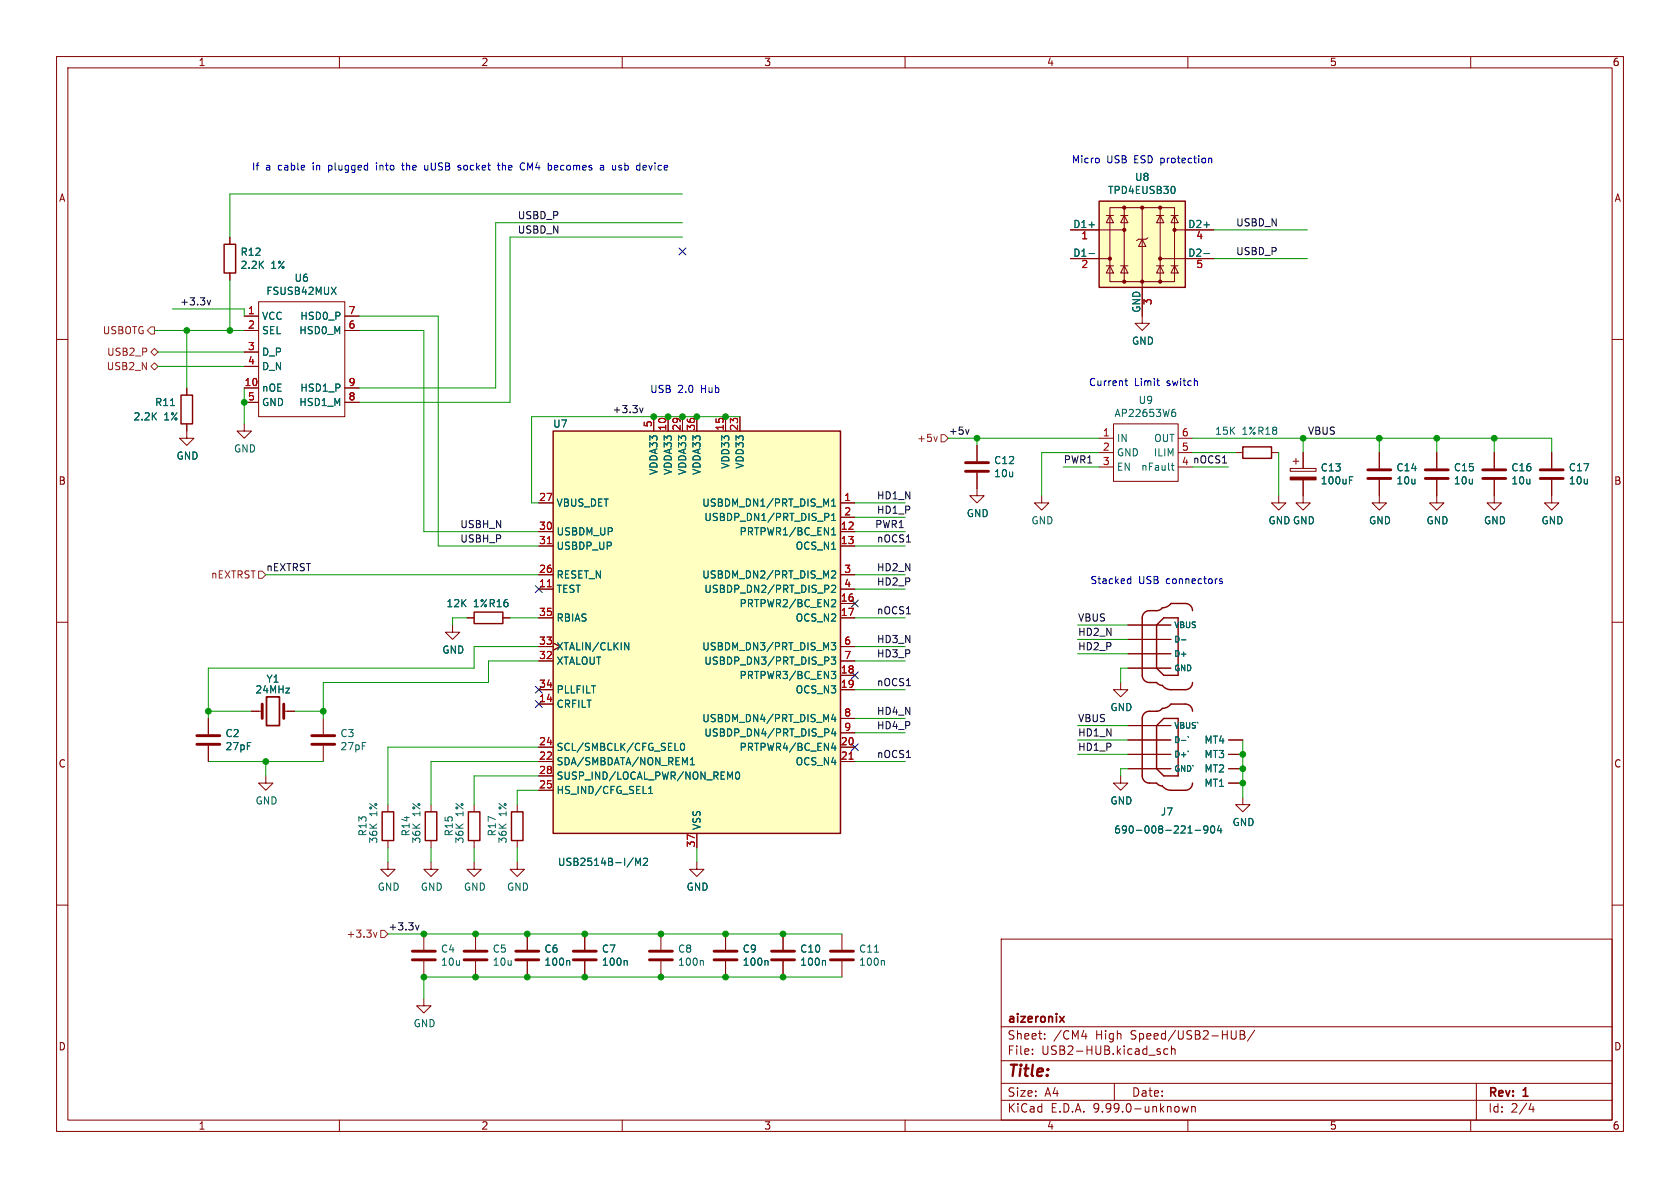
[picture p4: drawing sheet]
<svg xmlns="http://www.w3.org/2000/svg" width="297mm" height="210mm" viewBox="0 0 297 210" stroke-linecap="round" stroke-linejoin="round" font-family="sans-serif">
<g fill="none" stroke="#840000" stroke-width=".18">
<path d="M10 10h277v190h-277zM12 12h273v186h-273zM60 10v2M110 10v2M160 10v2M210 10v2M260 10v2M10 60h2M33 74.9v2.6h1.3l-1.3 1.2-1.3-1.2h1.3M33 68.6v1.3M43.2 74.9v1.3h1.2l-1.2 1.3-1.3-1.3h1.3M285 60h2"/>
<path d="M10 110h2M80 110.5v1.3h1.3l-1.3 1.2-1.3-1.2h1.3M82.5 109.2h1.3M88.9 109.2h1.3M199.4 110.5h7.6M199.4 113h7.6M199.4 115.6h7.6M199.4 118.1h7.6M285 110h2M36.8 127v2.8M36.8 131.8v2.8M44.4 125.7h2"/>
<path d="M47 137.2v1.2h1.3l-1.3 1.3-1.3-1.3h1.3M50.2 125.7h1.9M57.1 127v2.8M57.1 131.8v2.8M198.1 137.2v1.2h1.3l-1.3 1.3-1.3-1.3h1.3M198.1 120.7v1.2h1.3l-1.3 1.3-1.3-1.3h1.3M199.4 128.3h7.6M199.4 130.8h7.6M199.4 133.4h7.6M199.4 135.9h7.6M217.2 130.8h2.5M217.2 133.4h2.5"/>
<path d="M217.2 135.9h2.5M217.2 138.4h2.5M68.6 152.4v1.3h1.2l-1.2 1.2-1.3-1.2h1.3M83.8 152.4v1.3h1.3l-1.3 1.2-1.3-1.2h1.3M91.4 152.4v1.3h1.3l-1.3 1.2-1.2-1.2h1.2M219.7 141v1.2h1.3l-1.3 1.3-1.3-1.3h1.3M10 160h2M74.9 176.5v1.3h1.3l-1.3 1.3-1.2-1.3h1.2M74.9 165.1v2.8M74.9 169.9v2.8M84.1 165.1v2.8M84.1 169.9v2.8"/>
<path d="M93.2 165.1v2.8M93.2 169.9v2.8M103.4 165.1v2.8M103.4 169.9v2.8M177 166h108v32h-108zM285 160h2M60 198v2M110 198v2M160 198v2M177 194.5h108M177 191.5h108M177 187.5h108"/>
<path d="M177 181.5h108M182.5 186.3v.1M182.5 185.5v.1M184.7 183.6v.1M184.7 182.8v.1M191.2 183.2h1M192 182.7v1M197 191.5v3M205.1 186v.3M206.5 185.5l-.5-.1-.3 .3v.4l.2 .2h.6M207.1 185.5l.2-.1 .4 .1v.9M207.1 184.9v1.5"/>
<path d="M209 195.6l.2 1 .3-.7 .3 .7 .3-1M210 198v2M210.7 195.6v1M210.7 195.7l.2-.1 .3 .1 .1 .9M219.2 182.2h.5l.3 .1v.3l-.3 .3a.4 .4 0 0 1 .4 .4 .4 .4 0 0 1-.3 .4h-.6zM219.2 182.9h.5M221.8 182.1l-1.3 2M260 198v2M261 191.5v6.5M270.7 195l-.4 1.1h.9M271 195.6v1"/>
</g>
<path d="M47.1 123.2h2.3v5.1h-2.3zM187.3 179.7l.8 1M188.1 179.7l-.8 1" fill="none" stroke="#840000" stroke-width=".3"/>
<path d="M32 69.9h2v5h-2zM83.8 108.2h5.1v2h-5.1zM205.7 109.2h2.6v10.2h-2.6l-1.2-1.3v-7.6zM210.8 108a1.27 1.27 0 0 0-1.3-1.3h-2.5l-.6 .5-.9 .2-.6 .5-1.7 .1a1.27 1.27 0 0 0-1.3 1.2v10.2a1.27 1.27 0 0 0 1.3 1.3h1.3l.4 .3 .6 .2 .5 .4 .6 .3h2.9a1.27 1.27 0 0 0 1.3-1.2M205.7 127h2.6v10.2h-2.6l-1.2-1.3v-7.6zM210.8 125.7a1.27 1.27 0 0 0-1.3-1.2h-2.5l-.6 .5-.9 .2-.6 .5h-1.7a1.27 1.27 0 0 0-1.3 1.3v10.2a1.27 1.27 0 0 0 1.3 1.2h1.3l.4 .4 .6 .1 .5 .5 .6 .3h2.9a1.27 1.27 0 0 0 1.3-1.3" fill="none" stroke="#840000" stroke-width=".25"/>
<g fill="none" stroke="#840000" stroke-width=".51">
<path d="M34.8 130h4.1M34.8 131.6h4.1M46.4 124.5v2.5M50.2 124.5v2.5M55.1 130h4.1M55.1 131.6h4.1M72.9 168.1h4.1M72.9 169.7h4.1M82 168.1h4.1M82 169.7h4.1M91.2 168.1h4M91.2 169.7h4"/>
<path d="M101.3 168.1h4.1M101.3 169.7h4.1"/>
</g>
<path d="M30.1 71.7h.8M208.9 113.1h.8M210 130.2l.1 .2M211.3 146.8h1M213.5 146.5l-.2 .3-.4-.1-.1-.2 .1-.4 .4-.1 .2 .1a.84 .84 0 0 1-.3 1.2h-.3M214.2 146.1l.1-.1a.68 .68 0 0 1 .5 .6 .68 .68 0 0 1-.5 .7 .84 .84 0 0 1-.1-1.2zM215.5 145.9l-.3 .9h.8M215.8 146.4v.9M100.5 169.8l.2 .2v.6M110.7 169.8l.2 .2v.6" fill="none" stroke="#006464" stroke-width=".18"/>
<path d="M97.8 76.2h50.8v71.1h-50.8z" fill="#ffffc2"/>
<path d="M97.8 76.2h50.8v71.1h-50.8zM219.7 79h5.1v2h-5.1zM90.4 143.5h2.1v5.1h-2.1z" fill="none" stroke="#840000" stroke-width=".25"/>
<g fill="none" stroke="#840000" stroke-width=".18">
<path d="M201.9 55.9v1.3h1.3l-1.3 1.2-1.2-1.2h1.2M115.6 73.7v2.5M118.1 73.7v2.5M120.6 73.7v2.5M123.2 73.7v2.5M128.3 73.7v2.5M130.8 73.7v2.5M194.3 77.5h2.5M196.8 74.9h11.5v10.2h-11.5zM208.3 77.5h2.5M95.2 88.9h2.6M95.2 94h2.6"/>
<path d="M95.2 96.5h2.6M148.6 88.9h2.5M148.6 94h2.5M148.6 96.5h2.5M148.6 91.4h2.5M194.3 80h2.5M194.3 82.6h2.5M208.3 80h2.5M218.4 80h1.3M224.8 80h1.3M226.1 87.6v1.3h1.2l-1.2 1.3-1.3-1.3h1.3M228.1 82.8h4.6v.5h-4.6z"/>
<path d="M228.6 81.5h1M229.1 81v1M230.4 84.8v4.1h1.2l-1.2 1.3-1.3-1.3h1.3M230.4 80v2.8M243.8 84.8v4.1h1.3l-1.3 1.3-1.2-1.3h1.2M243.8 80v2.8M254 84.8v4.1h1.3l-1.3 1.3-1.3-1.3h1.3M254 80v2.8M264.2 84.8v4.1h1.2l-1.2 1.3-1.3-1.3h1.3M264.2 80v2.8M274.3 84.8v4.1h1.3l-1.3 1.3-1.3-1.3h1.3M274.3 80v2.8"/>
<path d="M95.2 101.6h2.6M95.2 104.1h2.6M95.2 109.2h2.6M95.2 114.3h2.6M95.2 116.8h2.6M148.6 101.6h2.5M148.6 104.1h2.5M148.6 109.2h2.5M148.6 114.3h2.5M148.6 116.8h2.5M148.6 106.7h2.5M148.6 119.4h2.5"/>
<path d="M95.2 121.9h2.6M95.2 124.5h2.6M95.2 132.1h2.6M95.2 134.6h2.6M95.2 137.2h2.6M95.2 139.7h2.6M148.6 121.9h2.5M148.6 132.1h2.5M148.6 134.6h2.5M148.6 127h2.5M148.6 129.5h2.5M76.2 152.4v1.3h1.3l-1.3 1.2-1.3-1.2h1.3"/>
<path d="M91.4 142.2v1.3M91.4 148.6v1.3M123.2 147.3v2.6"/>
</g>
<path d="M96.8 96.1h.7M96.8 103.7h.7M150.1 134.2h.7" fill="none" stroke="#a90000" stroke-width=".18"/>
<g fill="none" stroke="#006464" stroke-width=".18">
<path d="M207.4 72.8h.2l.3 .3-.1 .4-.4 .1M207.7 72.4h-.3M146.3 90.7l.2 .3v.3l-.2 .1M147 89.5h.7M147 88.6l.4-.4v1.3M147 91.1l.4-.4v1.3M147 93.7l.4-.4v1.3M147 92h.7M147 94.6h.7M207.1 82.3h.5M207.2 81.9v1l.4 .2M238.6 84.9h.4"/>
<path d="M238.6 84.3h.6M110.4 113.6l.8 1.3v-1.3M147 113.6h.7l-.4 .5 .4 .1v.6l-.2 .1-.5-.1M147 116.1h.7l-.4 .5 .4 .2v.5l-.2 .1-.5-.1M147 118.7h.7l-.4 .5 .4 .1v.4l-.2 .3h-.4M147 101l.5-.1 .2 .4-.7 .9h.7M147 103.6l.5-.2 .2 .4-.7 .9h.7M147.2 106l.4 .1 .1 .3-.7 .9h.7M114.7 139.4l.3-.4v1.3M119.3 132.7h.6M120.4 131.5l.2-.1a.68 .68 0 0 1 .4 .6 .68 .68 0 0 1-.4 .7l-.2-.2-.1-.3zM122 135.2h.8"/>
<path d="M122 134.3l.4-.4v1.3M129.1 137.4l.4-.9v1.2M130.1 136.6l.2-.1a.68 .68 0 0 1 .5 .6 .68 .68 0 0 1-.5 .6l-.2-.1-.1-.3zM147.3 126.2l-.3 1h.8M147.3 128.8l-.3 .9h.8M147.3 131.3l-.3 .9h.8M147.6 126.7v.9M147.6 129.3v.8M147.6 131.8v.9M111.9 151.6l-1 1.7M112.4 153v-1.3l.4 .9 .4-.9v1.3M113.8 151.8l.4-.1 .3 .4-.8 .9h.8"/>
<path d="M114.7 140.3h.7"/>
</g>
<path d="M241.8 83.1h4.1M241.8 84.6h4.1M252 83.1h4M252 84.6h4M262.1 83.1h4.1M262.1 84.6h4.1M272.3 83.1h4.1M272.3 84.6h4.1" fill="none" stroke="#840000" stroke-width=".51"/>
<path d="M228.1 84.3h4.6v.5h-4.6z" fill="#840000" stroke="#840000" stroke-width=".18"/>
<path d="M194.3 35.6h15.2v15.2h-15.2z" fill="#ffffc2"/>
<g fill="none" stroke="#840000" stroke-width=".18">
<path d="M195.6 38.1h1.2M196.2 36.7h11.4v13.1h-11.4zM196.2 38.1l.6 1.3h-1.2zM198.1 38.1h1.3M198.8 38.1l.6 1.3h-1.3zM198.8 36.7v13.1M201.9 36.7v19.2M204.5 38.1h1.2M205.1 38.1l.6 1.3h-1.2zM205.1 36.7v13.1M207 38.1h1.3M207.6 38.1l.7 1.3h-1.3z"/>
<path d="M40.6 41.9v1.3M40.6 48.3v1.2M43.2 55.9h2.5M43.2 58.4h2.5M45.7 53.3h15.3v20.4h-15.3zM61 55.9h2.5M61 58.4h2.5M189.2 40.6h9.6M189.2 45.7h7M195.6 47h1.2M196.2 47l.6 1.3h-1.2zM198.1 47h1.3"/>
<path d="M198.8 47l.6 1.3h-1.3zM201.9 42.3l.7 1.3h-1.3zM202.9 42l-.3 .3h-1.3l-.4 .2M204.5 47h1.2M205.1 47l.6 1.3h-1.2zM205.1 45.7h9.5M207 47h1.3M207.6 47l.7 1.3h-1.3zM207.6 40.6h7M33 68.6v1.3M33 74.9v1.3M43.2 68.6h2.5"/>
<path d="M43.2 71.1h2.5M43.2 62.2h2.5M43.2 64.8h2.5M61 68.6h2.5M61 71.1h2.5M115.6 73.7v2.5M118.1 73.7v2.5M120.6 73.7v2.5M123.2 73.7v2.5M128.3 73.7v2.5M130.8 73.7v2.5M172.7 78.7v2.8"/>
<path d="M95.2 88.9h2.6M95.2 94h2.6M95.2 96.5h2.6M148.6 88.9h2.5M148.6 94h2.5M148.6 96.5h2.5M148.6 91.4h2.5M172.7 83.6v4h1.3l-1.3 1.3-1.3-1.3h1.3M184.1 87.6v1.3h1.3l-1.3 1.3-1.2-1.3h1.2M230.4 80v2.8M230.4 84.8v2.8M243.8 80v2.8"/>
<path d="M243.8 84.8v2.8M254 80v2.8M254 84.8v2.8M264.2 80v2.8M264.2 84.8v2.8M274.3 80v2.8M274.3 84.8v2.8M82.5 109.2h1.3M88.9 109.2h1.3M95.2 101.6h2.6M95.2 104.1h2.6M95.2 109.2h2.6"/>
<path d="M95.2 114.3h2.6M95.2 116.8h2.6M148.6 101.6h2.5M148.6 104.1h2.5M148.6 109.2h2.5M148.6 114.3h2.5M148.6 116.8h2.5M148.6 106.7h2.5M148.6 119.4h2.5M199.4 110.5h7.6M199.4 113h7.6M199.4 115.6h7.6"/>
<path d="M199.4 118.1h7.6M36.8 127v2.8M36.8 131.8v2.8M44.4 125.7h1.3M50.8 125.7h1.3M95.2 121.9h2.6M95.2 124.5h2.6M95.2 132.1h2.6M95.2 134.6h2.6M95.2 137.2h2.6M95.2 139.7h2.6M148.6 121.9h2.5"/>
<path d="M148.6 132.1h2.5M148.6 134.6h2.5M148.6 127h2.5M148.6 129.5h2.5M199.4 128.3h7.6M199.4 130.8h7.6M199.4 133.4h7.6M199.4 135.9h7.6M217.2 130.8h2.5M217.2 133.4h2.5M217.2 135.9h2.5M217.2 138.4h2.5"/>
<path d="M68.6 142.2v1.3M68.6 148.6v1.3M76.2 142.2v1.3M76.2 148.6v1.3M83.8 142.2v1.3M83.8 148.6v1.3M123.2 152.4v1.3h1.3l-1.3 1.2-1.3-1.2h1.3M123.2 147.3v2.6M93.2 165.1v2.8M93.2 169.9v2.8M103.4 165.1v2.8M103.4 169.9v2.8"/>
<path d="M116.8 165.1v2.8M116.8 169.9v2.8M128.3 165.1v2.8M128.3 169.9v2.8M138.4 165.1v2.8M138.4 169.9v2.8M148.8 165.1v2.8M148.8 169.9v2.8"/>
</g>
<path d="M194.3 35.6h15.2v15.2h-15.2zM39.6 43.2h2.1v5.1h-2.1zM67.6 143.5h2v5.1h-2zM75.2 143.5h2v5.1h-2zM82.8 143.5h2v5.1h-2z" fill="none" stroke="#840000" stroke-width=".25"/>
<g fill="#840000" stroke="#840000" stroke-width=".18">
<circle cx="196.2" cy="45.7" r=".28"/>
<circle cx="198.8" cy="36.7" r=".28"/>
<circle cx="198.8" cy="40.6" r=".28"/>
<circle cx="198.8" cy="49.8" r=".28"/>
<circle cx="201.9" cy="36.7" r=".28"/>
<circle cx="201.9" cy="49.8" r=".28"/>
<circle cx="205.1" cy="36.7" r=".28"/>
<circle cx="205.1" cy="45.7" r=".28"/>
<circle cx="205.1" cy="49.8" r=".28"/>
<circle cx="207.6" cy="40.6" r=".28"/>
</g>
<g fill="none" stroke="#006464" stroke-width=".18">
<path d="M192.5 39.7h1M207.6 33.1l.1 .3-.1 .7M212.8 39.7h1M58.6 50.8l.8 1.2M59.4 50.8l-.8 1.2M192.5 44.8h1M212.8 44.8h1M30.1 71.7h.8M146.3 90.7l.2 .3v.3l-.2 .1M147 89.5h.7M147 88.6l.4-.4v1.3M147 91.1l.4-.4v1.3"/>
<path d="M147 93.7l.4-.4v1.3M147 92h.7M147 94.6h.7M238.6 84.9h.4M238.6 84.3h.6M110.4 113.6l.8 1.3v-1.3M147 113.6h.7l-.4 .5 .4 .1v.6l-.2 .1-.5-.1M147 116.1h.7l-.4 .5 .4 .2v.5l-.2 .1-.5-.1M147 118.7h.7l-.4 .5 .4 .1v.4l-.2 .3h-.4M147 101l.5-.1 .2 .4-.7 .9h.7M147 103.6l.5-.2 .2 .4-.7 .9h.7M147.2 106l.4 .1 .1 .3-.7 .9h.7"/>
<path d="M208.9 113.1h.8M114.7 139.4l.3-.4v1.3M119.3 132.7h.6M120.4 131.5l.2-.1a.68 .68 0 0 1 .4 .6 .68 .68 0 0 1-.4 .7l-.2-.2-.1-.3zM122 135.2h.8M122 134.3l.4-.4v1.3M129.1 137.4l.4-.9v1.2M130.1 136.6l.2-.1a.68 .68 0 0 1 .5 .6 .68 .68 0 0 1-.5 .6l-.2-.1-.1-.3zM147.3 126.2l-.3 1h.8M147.3 128.8l-.3 .9h.8M147.3 131.3l-.3 .9h.8M147.6 126.7v.9"/>
<path d="M147.6 129.3v.8M147.6 131.8v.9M210 130.2l.1 .2M111.9 151.6l-1 1.7M112.4 153v-1.3l.4 .9 .4-.9v1.3M113.8 151.8l.4-.1 .3 .4-.8 .9h.8M114.7 140.3h.7M211.3 146.8h1M213.5 146.5l-.2 .3-.4-.1-.1-.2 .1-.4 .4-.1 .2 .1a.84 .84 0 0 1-.3 1.2h-.3M214.2 146.1l.1-.1a.68 .68 0 0 1 .5 .6 .68 .68 0 0 1-.5 .7 .84 .84 0 0 1-.1-1.2zM215.5 145.9l-.3 .9h.8M215.8 146.4v.9"/>
<path d="M100.5 169.8l.2 .2v.6M110.7 169.8l.2 .2v.6M124.2 169.8l.1 .2v.6M135.6 169.8l.2 .2v.6M145.8 169.8l.1 .2v.6M154.6 168.3h.7M156.2 169.8l.2 .2v.6"/>
</g>
<path d="M170.7 81.8h4.1M170.7 83.3h4.1M114.8 168.1h4.1M114.8 169.7h4.1M126.2 168.1h4.1M126.2 169.7h4.1M136.4 168.1h4.1M136.4 169.7h4.1M146.8 168.1h4.1M146.8 169.7h4.1" fill="none" stroke="#840000" stroke-width=".51"/>
<path d="M26.7 57.8h.6v1.3h-.6l-.7-.7zM26.7 64.8l.6-.7 .6 .7-.6 .6zM26.7 62.2l.6-.6 .6 .6-.6 .7zM165.7 77.2l-.3 .8M166.4 76.8h.6l.6 .7-.6 .6h-.6zM45.7 101h.7l.6 .6-.6 .6h-.7zM66 164.8l.3 .9 .3-.9M67.3 164.5h.6l.7 .6-.7 .6h-.6z" fill="none" stroke="#725600" stroke-width=".18"/>
<path d="M36.6 53.1l.3 .8 .3-.8M113.1 72.1l.3 .9 .3-.9M171.3 75.9l-.3 .9M73.5 163.6l.3 .8 .3-.8" fill="none" stroke="#0f0f0f" stroke-width=".18"/>
<g fill="none" stroke="#009600" stroke-width=".18">
<path d="M120.6 39.4h-33v29.2h-24.1M120.6 34.3h-80v7.6M27.3 58.4h15.9M30.5 54.6h12.7v1.3M33 58.4v10.2M40.6 49.5v8.9M63.5 58.4h11.4v35.6h20.3M63.5 55.9h14v40.6h17.7M120.6 41.9h-30.4v29.2h-26.7M214.6 40.6h16.5M214.6 45.7h16.5M27.9 64.8h15.3"/>
<path d="M27.9 62.2h15.3M43.2 68.6v6.3M130.8 73.7h-36.8v15.2h1.2M167.6 77.5h26.7M172.7 77.5v1.2M210.8 77.5h63.5v2.5M230.4 77.5v2.5M243.8 77.5v2.5M254 77.5v2.5M264.2 77.5v2.5M151.1 88.9h8.9M151.1 94h8.9"/>
<path d="M151.1 91.4h8.9M151.1 96.5h8.9M188 82.6h6.3M194.3 80h-10.2v7.6M210.8 80h7.6M210.8 82.6h6.4M226.1 80v7.6M47 101.6h48.2M82.5 109.2h-2.5v1.3M90.2 109.2h5M95.2 114.3h-11.4v3.8h-47v8.9M95.2 116.8h-8.8v3.9h-29.3v6.3"/>
<path d="M151.1 109.2h8.9M151.1 116.8h8.9M151.1 114.3h8.9M151.1 104.1h8.9M151.1 101.6h8.9M190.5 113h8.9M190.5 115.6h8.9M190.5 110.5h8.9M199.4 118.1h-1.3v2.6M36.8 134.6h20.3M36.8 125.7h7.6M47 134.6v2.6"/>
<path d="M52.1 125.7h5M95.2 134.6h-19v7.6M95.2 137.2h-11.4v5M95.2 139.7h-3.8v2.5M95.2 132.1h-26.6v10.1M151.1 134.6h8.9M151.1 129.5h8.9M151.1 127h8.9M151.1 121.9h8.9M190.5 133.4h8.9M190.5 128.3h8.9M190.5 130.8h8.9"/>
<path d="M199.4 135.9h-1.3v1.3M219.7 130.8v10.2M68.6 149.9v2.5M76.2 149.9v2.5M83.8 149.9v2.5M91.4 149.9v2.5M123.2 149.9v2.5M68.6 165.1h80.2M148.8 172.7h-73.9v3.8"/>
</g>
<g fill="none" stroke="#000084" stroke-width=".18">
<path d="M120 43.8l1.3 1.3M121.3 43.8l-1.3 1.3M94.6 103.5l1.3 1.2M95.9 103.5l-1.3 1.2M150.5 118.8l1.2 1.2M150.5 106.1l1.2 1.2M151.7 118.8l-1.2 1.2M151.7 106.1l-1.2 1.2M94.6 121.3l1.3 1.2M94.6 123.9l1.3 1.2M95.9 121.3l-1.3 1.2M95.9 123.9l-1.3 1.2"/>
<path d="M150.5 131.5l1.2 1.2M151.7 131.5l-1.2 1.2"/>
</g>
<g fill="none" stroke="#0000c2" stroke-width=".18">
<path d="M66.6 28.8v.1M66.6 29.2v.9M71 29.2h.5M71.2 28.8v1.1l.3 .2M75.1 29.2l.1 .8 .3 .1 .1-.2M81.1 29.2l.3 .1M81.1 29.6l.3 .1 .1 .2-.2 .2h-.2M87.9 29.2h.5M88.1 28.8v1.1l.3 .2M88.8 28.8v1.3M89 29.2l-.2 .1M92.5 28.8l.2 .1"/>
<path d="M92.7 29.9l-.2 .2M98.4 29.2h-.2l-.2 .2 .1 .6 .3 .1M98.6 29.5l-.6 .1M106.3 29.2h.2l.2 .2v.7M106.7 30l-.4 .1M106.7 29.5l-.4 .1M109.7 29.6l.2 .2-.2 .3M109.7 29.2l.2 .1M113.9 29.2l.3 .1 .1 .2-.6 .1M114.2 30l-.3 .1M194.2 28l.1 .2-.1 .5M213.7 28.1l.2-.2 .3 .1v.8"/>
<path d="M198.9 67.3h.5M199 66.9v1.1l.4 .2M204.5 67.3h.5M204.9 68.2h.1M199.5 102.3l.4 .1M199.9 101.9v1.3M199.9 103.1l-.4 .1M216.1 102.4l-.3-.1-.2 .2v.2l.5 .1v.3h-.5"/>
</g>
<path d="M96.8 96.1h.7M96.8 103.7h.7M150.1 134.2h.7" fill="none" stroke="#a90000" stroke-width=".18"/>
<g fill="#009600" stroke="#009600" stroke-width=".18">
<circle cx="120.7" cy="73.7" r=".51"/>
<circle cx="123.2" cy="73.7" r=".51"/>
<circle cx="115.6" cy="73.7" r=".51"/>
<circle cx="118.1" cy="73.7" r=".51"/>
<circle cx="128.3" cy="73.7" r=".51"/>
<circle cx="172.7" cy="77.5" r=".51"/>
<circle cx="93.2" cy="165.1" r=".51"/>
<circle cx="116.8" cy="165.1" r=".51"/>
<circle cx="84.1" cy="165.1" r=".51"/>
<circle cx="74.9" cy="165.1" r=".51"/>
<circle cx="36.8" cy="125.7" r=".51"/>
<circle cx="57.2" cy="125.7" r=".51"/>
<circle cx="47" cy="134.6" r=".51"/>
<circle cx="219.7" cy="133.4" r=".51"/>
<circle cx="219.7" cy="138.4" r=".51"/>
<circle cx="219.7" cy="135.9" r=".51"/>
<circle cx="103.4" cy="172.7" r=".51"/>
<circle cx="116.8" cy="172.7" r=".51"/>
<circle cx="103.4" cy="165.1" r=".51"/>
<circle cx="93.2" cy="172.7" r=".51"/>
<circle cx="74.9" cy="172.7" r=".51"/>
<circle cx="84.1" cy="172.7" r=".51"/>
<circle cx="128.3" cy="172.7" r=".51"/>
<circle cx="128.3" cy="165.1" r=".51"/>
<circle cx="138.4" cy="165.1" r=".51"/>
<circle cx="138.4" cy="172.7" r=".51"/>
<circle cx="33" cy="58.4" r=".51"/>
<circle cx="43.2" cy="71.1" r=".51"/>
<circle cx="40.6" cy="58.4" r=".51"/>
<circle cx="264.2" cy="77.5" r=".51"/>
<circle cx="243.8" cy="77.5" r=".51"/>
<circle cx="230.4" cy="77.5" r=".51"/>
<circle cx="254" cy="77.5" r=".51"/>
</g>
<text font-size="2.8" fill="#840000" x="178" y="190.9">Title:</text>
<g font-size="2.1" fill="#840000">
<text x="178" y="184">Sheet:</text>
<text x="178" y="181.2">aizeronix</text>
<text x="186.2" y="184">/CM4</text>
<text x="193.7" y="184">High</text>
<text x="200" y="184">Speed/USB2-HUB/</text>
<text x="178" y="186.7">File:</text>
<text x="184.1" y="186.7">USB2-HUB.kicad_sch</text>
<text x="178" y="196.9">KiCad</text>
<text x="178" y="194.1">Size:</text>
<text x="184.7" y="194.1">A4</text>
<text x="185.7" y="196.9">E.D.A.</text>
<text x="193.3" y="196.9">9.99.0-unknown</text>
<text x="200" y="194.1">Date:</text>
<text x="263" y="194.3">Rev:</text>
<text x="263" y="196.9">Id:</text>
<text x="267.1" y="196.9">2/4</text>
<text x="269.4" y="194.3">1</text>
</g>
<g font-size="1.8" fill="#840000">
<text x="35" y="11.9">1</text>
<text x="85" y="11.9">2</text>
<text x="135" y="11.9">3</text>
<text x="185" y="11.9">4</text>
<text x="235" y="11.9">5</text>
<text x="285" y="11.9">6</text>
<text x="10.3" y="35.9">A</text>
<text x="285.3" y="35.9">A</text>
<text x="10.3" y="85.9">B</text>
<text x="285.3" y="85.9">B</text>
<text x="10.3" y="135.9">C</text>
<text x="285.3" y="135.9">C</text>
<text x="10.3" y="185.9">D</text>
<text x="285.3" y="185.9">D</text>
<text x="35" y="199.9">1</text>
<text x="85" y="199.9">2</text>
<text x="135" y="199.9">3</text>
<text x="185" y="199.9">4</text>
<text x="235" y="199.9">5</text>
<text x="285" y="199.9">6</text>
</g>
<g font-size="1.8" fill="#0000c2">
<text x="189.4" y="29">Micro</text>
<text x="195.6" y="29">USB</text>
<text x="200.6" y="29">ESD protection</text>
<text x="44.4" y="30.2">If</text>
<text x="47" y="30.2">a</text>
<text x="49.3" y="30.2">cable</text>
<text x="55.6" y="30.2">in</text>
<text x="58.5" y="30.2">plugged</text>
<text x="67.2" y="30.2">into</text>
<text x="72" y="30.2">the</text>
<text x="76.1" y="30.2">uUSB</text>
<text x="82.2" y="30.2">socket</text>
<text x="89.5" y="30.2">the</text>
<text x="93.7" y="30.2">CM4</text>
<text x="98.8" y="30.2">becomes</text>
<text x="108.2" y="30.2">a</text>
<text x="110.5" y="30.2">usb</text>
<text x="115" y="30.2">device</text>
<text x="114.8" y="69.5">USB</text>
<text x="119.8" y="69.5">2.0</text>
<text x="124" y="69.5">Hub</text>
<text x="192.4" y="68.3">Current</text>
<text x="200.5" y="68.3">Limit</text>
<text x="206.4" y="68.3">switch</text>
<text x="192.7" y="103.3">Stacked</text>
<text x="201.3" y="103.3">USB</text>
<text x="206.3" y="103.3">connectors</text>
</g>
<g font-size="1.8" fill="#006464">
<text x="195.8" y="34.5">TPD4EUSB30</text>
<text x="200.6" y="32.2">U8</text>
<text x="189.6" y="40.4">D1+</text>
<text x="210" y="40.4">D2+</text>
<text x="42.4" y="47.7">2.2K</text>
<text x="42.4" y="45.4">R12</text>
<text x="47.9" y="47.7">1%</text>
<text x="189.6" y="45.5">D1-</text>
<text x="210" y="45.5">D2-</text>
<text x="47" y="52.3">FSUSB42MUX</text>
<text x="52" y="50">U6</text>
<text x="46.2" y="56.7">VCC</text>
<text x="46.2" y="59.3">SEL</text>
<text x="52.8" y="59.3">HSD0_M</text>
<text x="53" y="56.7">HSD0_P</text>
<text x="201.7" y="55.4" transform="rotate(-90 201.7 55.4)">GND</text>
<text x="46.2" y="63.1">D_P</text>
<text x="46.2" y="65.6">D_N</text>
<text x="200" y="61.1">GND</text>
<text x="27.3" y="72">R11</text>
<text x="46.2" y="69.4">nOE</text>
<text x="46.2" y="72">GND</text>
<text x="52.8" y="72">HSD1_M</text>
<text x="53" y="69.4">HSD1_P</text>
<text x="201.2" y="71.6">U9</text>
<text x="23.5" y="74.5">2.2K</text>
<text x="29" y="74.5">1%</text>
<text x="97.7" y="75.8">U7</text>
<text x="196.9" y="73.9">AP22653W6</text>
<text x="214.7" y="77.1">15K</text>
<text x="219.6" y="77.1">1%R18</text>
<text x="31.1" y="81.5">GND</text>
<text x="41.3" y="80.2">GND</text>
<text x="129.1" y="83" transform="rotate(-90 129.1 83)">VDD33</text>
<text x="131.7" y="83" transform="rotate(-90 131.7 83)">VDD33</text>
<text x="175.7" y="82.2">C12</text>
<text x="197.4" y="78.3">IN</text>
<text x="197.4" y="80.9">GND</text>
<text x="197.4" y="83.4">EN</text>
<text x="201.6" y="83.4">nFault</text>
<text x="203.9" y="80.9">ILIM</text>
<text x="203.9" y="78.3">OUT</text>
<text x="233.4" y="83.5">C13</text>
<text x="246.8" y="83.5">C14</text>
<text x="256.9" y="83.5">C15</text>
<text x="267.1" y="83.5">C16</text>
<text x="277.3" y="83.5">C17</text>
<text x="98.3" y="89.8">VBUS_DET</text>
<text x="116.4" y="84" transform="rotate(-90 116.4 84)">VDDA33</text>
<text x="119" y="84" transform="rotate(-90 119 84)">VDDA33</text>
<text x="121.5" y="84" transform="rotate(-90 121.5 84)">VDDA33</text>
<text x="124.1" y="89.8">USBDM_DN1/PRT_DIS_M1</text>
<text x="124.1" y="84" transform="rotate(-90 124.1 84)">VDDA33</text>
<text x="175.7" y="84.6">10u</text>
<text x="233.4" y="85.8">100uF</text>
<text x="246.8" y="85.8">10u</text>
<text x="256.9" y="85.8">10u</text>
<text x="267.1" y="85.8">10u</text>
<text x="277.3" y="85.8">10u</text>
<text x="98.3" y="94.8">USBDM_UP</text>
<text x="124.4" y="92.3">USBDP_DN1/PRT_DIS_P1</text>
<text x="130.6" y="94.8">PRTPWR1/BC_EN1</text>
<text x="170.8" y="91.6">GND</text>
<text x="182.2" y="92.9">GND</text>
<text x="224.2" y="92.9">GND GND</text>
<text x="241.9" y="92.9">GND</text>
<text x="252.1" y="92.9">GND</text>
<text x="262.3" y="92.9">GND</text>
<text x="272.4" y="92.9">GND</text>
<text x="98.3" y="97.4">USBDP_UP</text>
<text x="140.6" y="97.4">OCS_N1</text>
<text x="78.8" y="107.5">12K</text>
<text x="83.7" y="107.5">1%R16</text>
<text x="98.3" y="102.5">RESET_N</text>
<text x="98.3" y="105">TEST</text>
<text x="124.1" y="102.5">USBDM_DN2/PRT_DIS_M2</text>
<text x="124.4" y="105">USBDP_DN2/PRT_DIS_P2</text>
<text x="130.6" y="107.5">PRTPWR2/BC_EN2</text>
<text x="98.3" y="110.1">RBIAS</text>
<text x="140.6" y="110.1">OCS_N2</text>
<text x="78.1" y="115.7">GND</text>
<text x="98.3" y="115.2">XTALIN/CLKIN</text>
<text x="98.3" y="117.7">XTALOUT</text>
<text x="124.1" y="115.2">USBDM_DN3/PRT_DIS_M3</text>
<text x="124.4" y="117.7">USBDP_DN3/PRT_DIS_P3</text>
<text x="45" y="122.8">24MHz</text>
<text x="47" y="120.9">Y1</text>
<text x="98.3" y="122.8">PLLFILT</text>
<text x="98.3" y="125.3">CRFILT</text>
<text x="130.6" y="120.2">PRTPWR3/BC_EN3</text>
<text x="140.6" y="122.8">OCS_N3</text>
<text x="196.2" y="125.9">GND</text>
<text x="39.8" y="130.5">C2</text>
<text x="60.1" y="130.5">C3</text>
<text x="124.1" y="127.9">USBDM_DN4/PRT_DIS_M4</text>
<text x="124.4" y="130.4">USBDP_DN4/PRT_DIS_P4</text>
<text x="212.8" y="131.7">MT4</text>
<text x="39.8" y="132.8">27pF</text>
<text x="60.1" y="132.8">27pF</text>
<text x="98.3" y="132.9">SCL/SMBCLK/CFG_SEL0</text>
<text x="98.3" y="135.5">SDA/SMBDATA/NON_REM1</text>
<text x="130.6" y="132.9">PRTPWR4/BC_EN4</text>
<text x="140.6" y="135.5">OCS_N4</text>
<text x="212.8" y="134.2">MT3</text>
<text x="212.8" y="136.8">MT2</text>
<text x="45.1" y="142.4">GND</text>
<text x="98.3" y="138">SUSP_IND/LOCAL_PWR/NON_REM0</text>
<text x="98.3" y="140.6">HS_IND/CFG_SEL1</text>
<text x="196.2" y="142.4">GND</text>
<text x="212.8" y="139.3">MT1</text>
<text x="65" y="147.9" transform="rotate(-90 65 147.9)">R13</text>
<text x="66.9" y="149.2" transform="rotate(-90 66.9 149.2)">36K</text>
<text x="66.9" y="144.4" transform="rotate(-90 66.9 144.4)">1%</text>
<text x="72.6" y="147.9" transform="rotate(-90 72.6 147.9)">R14</text>
<text x="74.5" y="149.2" transform="rotate(-90 74.5 149.2)">36K</text>
<text x="74.5" y="144.4" transform="rotate(-90 74.5 144.4)">1%</text>
<text x="80.2" y="147.9" transform="rotate(-90 80.2 147.9)">R15</text>
<text x="82.1" y="149.2" transform="rotate(-90 82.1 149.2)">36K</text>
<text x="82.1" y="144.4" transform="rotate(-90 82.1 144.4)">1%</text>
<text x="87.9" y="147.9" transform="rotate(-90 87.9 147.9)">R17</text>
<text x="89.8" y="149.2" transform="rotate(-90 89.8 149.2)">36K</text>
<text x="89.8" y="144.4" transform="rotate(-90 89.8 144.4)">1%</text>
<text x="124.1" y="146.8" transform="rotate(-90 124.1 146.8)">VSS</text>
<text x="196.9" y="147.5">690-008-221-904</text>
<text x="205.1" y="144.4">J7</text>
<text x="217.8" y="146.2">GND</text>
<text x="98.5" y="153.3">USB2514B-I/M2</text>
<text x="66.7" y="157.7">GND</text>
<text x="74.3" y="157.7">GND</text>
<text x="81.9" y="157.7">GND</text>
<text x="89.5" y="157.7">GND</text>
<text x="121.3" y="157.7">GND</text>
<text x="77.9" y="168.6">C4</text>
<text x="77.9" y="170.9">10u</text>
<text x="87" y="168.6">C5</text>
<text x="87" y="170.9">10u</text>
<text x="96.1" y="168.6">C6</text>
<text x="96.1" y="170.9">100n</text>
<text x="106.3" y="168.6">C7</text>
<text x="106.3" y="170.9">100n</text>
<text x="119.8" y="168.6">C8</text>
<text x="119.8" y="170.9">100n</text>
<text x="131.2" y="168.6">C9</text>
<text x="131.2" y="170.9">100n</text>
<text x="141.4" y="170.9">100n</text>
<text x="141.4" y="168.6">C10</text>
<text x="151.8" y="170.9">100n</text>
<text x="151.8" y="168.6">C11</text>
<text x="73" y="181.8">GND</text>
</g>
<g font-size="1.8" fill="#0f0f0f">
<text x="91.4" y="41.4">USBD_N</text>
<text x="91.4" y="38.8">USBD_P</text>
<text x="218.4" y="40.1">USBD_N</text>
<text x="218.4" y="45.2">USBD_P</text>
<text x="31.7" y="54.1">+3.3v</text>
<text x="108.2" y="73.1">+3.3v</text>
<text x="167.6" y="76.9">+5v</text>
<text x="231.1" y="76.9">VBUS</text>
<text x="188" y="82">PWR1</text>
<text x="208.8" y="82.3">4 nOCS1</text>
<text x="154.9" y="88.4">HD1_N</text>
<text x="81.3" y="96">USBH_P</text>
<text x="81.3" y="93.4">USBH_N</text>
<text x="154.6" y="93.4">PWR1</text>
<text x="154.9" y="96">nOCS1</text>
<text x="154.9" y="90.9">HD1_P</text>
<text x="47" y="101.1">nEXTRST</text>
<text x="154.9" y="101.1">HD2_N</text>
<text x="154.9" y="103.6">HD2_P</text>
<text x="154.9" y="108.7">nOCS1</text>
<text x="154.9" y="113.8">HD3_N</text>
<text x="190.5" y="110">VBUS</text>
<text x="190.5" y="112.5">HD2_N</text>
<text x="154.9" y="116.3">HD3_P</text>
<text x="190.5" y="115">HD2_P</text>
<text x="154.9" y="121.4">nOCS1</text>
<text x="154.9" y="126.5">HD4_N</text>
<text x="154.9" y="129">HD4_P</text>
<text x="190.5" y="127.7">VBUS</text>
<text x="190.5" y="130.3">HD1_N</text>
<text x="154.9" y="134.1">nOCS1</text>
<text x="190.5" y="132.8">HD1_P</text>
<text x="68.6" y="164.6">+3.3v</text>
</g>
<g font-size="1.8" fill="#a90000">
<text x="191.1" y="42.6">1</text>
<text x="191.1" y="47.7">2</text>
<text x="211.4" y="42.6">4</text>
<text x="211.4" y="47.7">5</text>
<text x="43.7" y="55.6">1</text>
<text x="43.7" y="58.2">2</text>
<text x="61.5" y="55.6">7</text>
<text x="61.5" y="58.2">6</text>
<text x="203.9" y="54" transform="rotate(-90 203.9 54)">3</text>
<text x="43.7" y="62">3</text>
<text x="43.7" y="64.5">4</text>
<text x="43.1" y="68.3">10</text>
<text x="43.7" y="70.9">5</text>
<text x="61.5" y="68.3">9</text>
<text x="61.5" y="70.9">8</text>
<text x="115.3" y="75.6" transform="rotate(-90 115.3 75.6)">5</text>
<text x="117.9" y="76.2" transform="rotate(-90 117.9 76.2)">10</text>
<text x="120.4" y="76.2" transform="rotate(-90 120.4 76.2)">29</text>
<text x="122.9" y="76.2" transform="rotate(-90 122.9 76.2)">36</text>
<text x="128" y="76.2" transform="rotate(-90 128 76.2)">15</text>
<text x="130.6" y="76.2" transform="rotate(-90 130.6 76.2)">23</text>
<text x="194.9" y="77.2">1</text>
<text x="208.8" y="77.2">6</text>
<text x="194.9" y="79.8">2</text>
<text x="194.9" y="82.3">3</text>
<text x="208.8" y="79.8">5</text>
<text x="95.2" y="88.6">27</text>
<text x="149.2" y="88.6">1</text>
<text x="95.2" y="93.7">30</text>
<text x="148.5" y="93.7">12</text>
<text x="149.2" y="91.2">2</text>
<text x="95.2" y="96.3">31</text>
<text x="95.2" y="101.3">26</text>
<text x="148.5" y="96.3">13</text>
<text x="149.2" y="101.3">3</text>
<text x="95.2" y="103.9">11</text>
<text x="148.5" y="106.4">16</text>
<text x="149.2" y="103.9">4</text>
<text x="95.2" y="109">35</text>
<text x="148.5" y="109">17</text>
<text x="95.2" y="114">33</text>
<text x="95.2" y="116.6">32</text>
<text x="148.5" y="119.1">18</text>
<text x="149.2" y="114">6</text>
<text x="149.2" y="116.6">7</text>
<text x="95.2" y="121.7">34</text>
<text x="95.2" y="124.2">14</text>
<text x="148.5" y="121.7">19</text>
<text x="95.2" y="131.8">24</text>
<text x="148.5" y="131.8">20</text>
<text x="149.2" y="126.7">8</text>
<text x="149.2" y="129.3">9</text>
<text x="95.2" y="134.4">22</text>
<text x="95.2" y="136.9">28</text>
<text x="148.5" y="134.4">21</text>
<text x="95.2" y="139.4">25</text>
<text x="122.9" y="149.9" transform="rotate(-90 122.9 149.9)">37</text>
</g>
<g font-size="1.8" fill="#725600">
<text x="18.1" y="59.3">USBOTG</text>
<text x="18.8" y="65.6">USB2_N</text>
<text x="18.8" y="63.1">USB2_P</text>
<text x="162" y="78.3">+5v</text>
<text x="37.2" y="102.5">nEXTRST</text>
<text x="61.2" y="166">+3.3v</text>
</g>
<g font-size="1.4" fill="#006464">
<text x="207.5" y="111.2">VBUS</text>
<text x="207.5" y="113.8">D-</text>
<text x="207.5" y="116.3">D+</text>
<text x="207.5" y="118.8">GND</text>
<text x="207.5" y="129">VBUS`</text>
<text x="207.5" y="131.5">D-`</text>
<text x="207.5" y="134.1">D+`</text>
<text x="207.5" y="136.6">GND`</text>
</g>
</svg>
